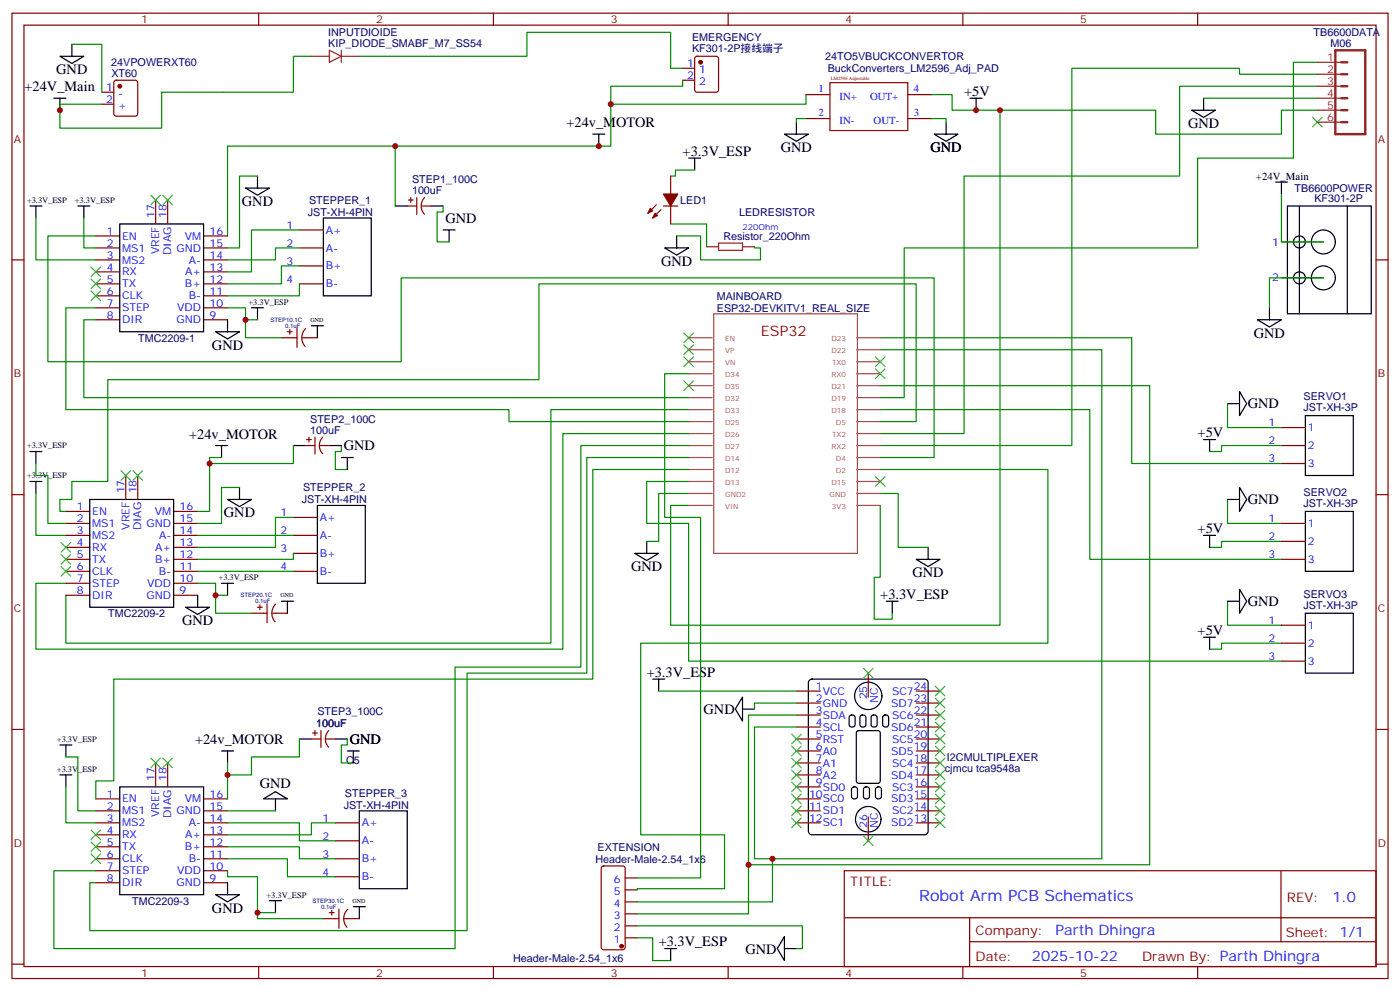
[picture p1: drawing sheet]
<svg xmlns="http://www.w3.org/2000/svg" width="412mm" height="292mm" viewBox="0 0 412 292" stroke-linecap="round" stroke-linejoin="round" font-family="sans-serif">
<g fill="none" stroke="#870000" stroke-width=".35">
<path d="M3.5 3.9h405.4v284.3h-405.4zM7.1 7.4h398.2v277.3h-398.2zM76.2 3.9v3.5M145.3 3.9v3.5M204.8 16.8l.5-.2h5.7l.6 .4 .1 9.5-.5 .6-5.9 .1-.6-.5-.1-9.4zM214.5 3.9v3.5M283.6 3.9v3.5M352.8 3.9v3.5M30 27.2h3.5M30 30.7h3.5M33.7 23.8l.5-.2h5.7l.6 .5 .1 9.4-.5 .7h-5.9l-.6-.4-.1-9.5zM201.1 20.1h3.5"/>
<path d="M201.1 23.6h3.5M237.4 27.9h7.1M237.4 34.9h7.1M267.4 27.9h7.1M267.4 34.9h7.1M45.9 58.9v7.1M49.4 58.9v7.1M120.3 58.9h1.4M121 58.2v1.4M122.8 58.2v4.9M125.1 58.2a3.5 3.5 0 0 0-.1 4.9M197.6 51.9v5.3"/>
<path d="M3.5 76.6h3.6M28.2 76.6h7.1M28.2 73h7.1M28.2 69.5h7.1M60 76.6h7M60 73h7M60 69.5h7M88.2 67.7h7M88.2 73h7M88.2 78.3h7M119.9 60.7h2.9M124.2 60.7h2.8"/>
<path d="M193.3 60.3l-2.4 2.5M194.7 61.7l-2.4 2.5M195.4 60.7h4.3M197.6 60.7v5.3M377.5 71.3h12.3M405.3 76.6h3.6M28.2 83.6h7.1M28.2 80.1h7.1M28.2 87.1h7.1M28.2 90.7h7.1M28.2 94.2h7.1M60 83.6h7"/>
<path d="M60 80.1h7M60 87.1h7M60 90.7h7M60 94.2h7M82.9 99.5h4.6M84.7 97.7h1.4M85.4 97v1.4M87.5 96.7v5.6M88.2 83.6h7M88.9 99.5h4.6M90 96.8a3.8 3.8 0 0 0-.1 5.2M377.5 81.8h12.3"/>
<path d="M90 131.2h2.8M90.3 129.5h1.4M91 128.8v1.4M92.8 128.8v4.9M94.2 131.2h2.8M95.1 128.8a3.5 3.5 0 0 0 0 4.9M377.5 125.9h7M377.5 131.2h7M377.5 136.5h7M3.5 145.7h3.6M19.4 157.7h7.1M19.4 154.2h7.1"/>
<path d="M19.4 150.6h7.1M37 140.1v7M40.6 140.1v7M51.2 157.7h7M51.2 154.2h7M51.2 150.6h7M86.4 152.4h7.1M86.4 157.7h7.1M377.5 154.2h7M377.5 159.5h7M405.3 145.7h3.6M19.4 168.3h7.1"/>
<path d="M19.4 164.7h7.1M19.4 161.2h7.1M19.4 171.8h7.1M19.4 175.3h7.1M51.2 168.3h7M51.2 164.7h7M51.2 161.2h7M51.2 171.8h7M51.2 175.3h7M75.8 178.9h1.5M76.6 178.2v1.4M78.7 177.8v5.6"/>
<path d="M81.2 177.9a3.8 3.8 0 0 0-.1 5.3M86.4 163h7.1M86.4 168.3h7.1M377.5 164.7h7M74.1 180.6h4.6M80.1 180.6h4.6M255.8 198.3v7M377.5 184.2h7M377.5 189.4h7M377.5 194.7h7M3.5 214.8h3.6M91.7 217.7h2.8"/>
<path d="M92.1 215.9h1.4M92.8 215.2v1.4M94.5 215.2v4.9M96 217.7h2.8M96.8 215.2a3.5 3.5 0 0 0 0 4.9M234.6 203.6h7.1M234.6 207.1h7.1M234.6 210.6h7.1M234.6 214.1h7.1M234.6 217.7h7.1M269.9 203.6h7M269.9 207.1h7"/>
<path d="M269.9 210.6h7M269.9 214.1h7M269.9 217.7h7M405.3 214.8h3.6M28.2 235.3h7.1M28.2 238.8h7.1M45.9 224.7v7.1M49.4 224.7v7.1M60 235.3h7M60 238.8h7M234.6 221.2h7.1M234.6 224.7h7.1"/>
<path d="M234.6 228.2h7.1M234.6 231.8h7.1M234.6 235.3h7.1M234.6 238.8h7.1M269.9 221.2h7M269.9 224.7h7M269.9 228.2h7M269.9 231.8h7M269.9 235.3h7M269.9 238.8h7M28.2 242.4h7.1M28.2 252.9h7.1"/>
<path d="M28.2 245.9h7.1M28.2 249.4h7.1M28.2 256.5h7.1M28.2 260h7.1M60 242.4h7M60 252.9h7M60 245.9h7M60 249.4h7M60 256.5h7M60 260h7M98.8 242.4h7M98.8 247.7h7"/>
<path d="M98.8 252.9h7M98.8 258.2h7M177.3 255.3l.5-.2h5.6l.7 .4v23.5l-.4 .7-5.9 .1-.7-.5v-23.5zM184.1 258.6h3.6M234.6 242.4h7.1M248.7 256.5h156.6v28.2h-156.6zM255.8 240.6v7.1M269.9 242.4h7M377.3 256.5v20.9M95.2 270.6h4.6M97 268.8h1.4M97.7 268.1v1.4"/>
<path d="M99.8 267.8v5.6M101.2 270.6h4.6M102.4 267.9a3.8 3.8 0 0 0-.2 5.2M184.1 276.2h3.6M184.1 272.7h3.6M184.1 269.2h3.6M184.1 265.6h3.6M184.1 262.1h3.6M248.7 270.3h156.5M285.6 277.4h119.6M285.6 270.3v14.1M3.5 284h3.6"/>
<path d="M76.2 284.7v3.5M145.3 284.7v3.5M214.5 284.7v3.5M283.6 284.7v3.5M352.8 284.7v3.5M405.3 284h3.6"/>
</g>
<g fill="#870000" stroke="#870000" stroke-width=".35">
<path d="M195.4 57.2h4.3l-2.1 3.5z"/>
<path d="M191.6 61.4l.7 .7-1.4 .7z"/>
<path d="M193 62.8l.7 .7-1.4 .7z"/>
<circle cx="35.3" cy="25.4" r=".53"/>
<circle cx="183.1" cy="278.7" r=".53"/>
<circle cx="206.4" cy="18.3" r=".53"/>
</g>
<g fill="none" stroke="#000" stroke-width=".35">
<path d="M17.6 16.6h7.1l-3.5 2.1zM21.2 13.1v3.5M15.9 28.9h3.5M17.6 28.9v3.6M174.6 39.5h3.6M176.4 39.5v3.5M231.1 39.5h7l-3.5 2.1zM234.6 36v3.5M275.2 39.5h7l-3.5 2.1zM278.7 36v3.5M285.8 28.9h3.5M287.5 28.9v3.6"/>
<path d="M351 32.5h7.1l-3.6 2.1zM354.5 28.9v3.6M72.3 55.4h7.1l-3.6 2.1zM75.8 51.9v3.5M202.8 46.6h3.6M204.6 46.6v3.5M375.7 53.6h3.5M377.5 53.6v3.6M8.8 60.7h3.5M10.6 60.7v3.5M22.9 60.7h3.6M24.7 60.7v3.5"/>
<path d="M35.3 66h24.7v31.7h-24.7zM95.2 64.2h14.2v22.9h-14.2zM116.4 60.7h3.5M127 60.7h3.5M130.5 67.7h3.6M132.3 67.7v3.6M195.8 73h7l-3.5 2.1zM199.3 69.5v3.5M379.2 60.7h24.7v31.7h-24.7zM382.8 60.7v31.7M396.9 60.7v31.7M63.5 97.7h7.1l-3.6 2.1z"/>
<path d="M67 94.2v3.5M74.1 90.7h3.5M75.8 90.7v3.5M91.7 96h3.5M93.5 96v3.5M370.4 94.2h7.1l-3.6 2.1zM373.9 90.7v3.5M361.6 118.9h3.5M365.1 115.4l2.1 3.5-2.1 3.5zM8.8 133h3.5M10.6 133v3.5M63.5 131.2h3.5"/>
<path d="M65.3 131.2v3.6M86.4 131.2h3.6M97 131.2h3.5M100.5 134.8h3.6M102.3 134.8v3.5M354.5 129.5h3.6M356.3 129.5v3.5M384.5 122.4h14.1v17.7h-14.1zM8.8 141.8h3.5M10.6 141.8v3.5M26.5 147.1h24.7v31.8h-24.7zM67 147.1h7.1l-3.5 2.1z"/>
<path d="M70.6 143.6v3.5M93.5 148.9h14.1v22.9h-14.1zM190.5 159.5v3.5M354.5 157.7h3.6M356.3 157.7v3.5M361.6 147.1h3.5M365.1 143.6l2.1 3.5-2.1 3.5zM384.5 150.6h14.1v17.7h-14.1zM54.7 178.9h7l-3.5 2.1zM58.2 175.3v3.6M65.3 171.8h3.5M67 171.8v3.5"/>
<path d="M82.9 177.1h3.5M84.7 177.1v3.5M187 163h7l-3.5 2.1zM261.1 177.1h3.5M262.8 177.1v3.5M269.9 164.7h7l-3.5 2.2zM273.4 161.2v3.5M361.6 177.1h3.5M365.1 173.6l2.1 3.5-2.1 3.5zM354.5 187.7h3.6M356.3 187.7v3.5M384.5 180.6h14.1v17.7h-14.1z"/>
<path d="M17.6 219.4h3.6M19.4 219.4v3.6M88.2 217.7h3.5M98.8 217.7h3.5M192.3 200h3.5M194 200v3.6M218.7 205.3v7.1l-2.1-3.6zM218.7 208.8h3.5M238.4 200.5l.8-.5h33.1l.9 .5 .2 .6v43.7l-.5 .9-.6 .2h-33.1l-.9-.5-.2-.6v-43.7zM250.4 210.8l.8-.2 .6 .4 .1 2.4a.9 .9 0 0 1-.9 .8 .9 .9 0 0 1-.9-.8v-2.1zM252.5 215.4l.4-.2h5.7l.6 .4 .1 14.4-.5 .7h-5.9l-.6-.4-.1-14.4zM253.5 210.8l.9-.2 .6 .4 .1 2.4a.9 .9 0 0 1-.9 .8 .9 .9 0 0 1-.9-.8v-2.1z"/>
<path d="M256.8 210.8l.8-.2 .7 .4v2.4a.9 .9 0 0 1-.8 .8 .9 .9 0 0 1-.9-.8v-2.1zM260.2 210.8l.9-.2 .6 .4 .1 2.4a.9 .9 0 0 1-.9 .8 .9 .9 0 0 1-.9-.8v-2.1zM17.6 228.2h3.6M19.4 228.2v3.6M35.3 231.8h24.7v31.7h-24.7zM65.3 221.2h3.5M67 221.2v3.5M77.6 235.3l3.5-2.1 3.6 2.1zM81.1 235.3v3.5M102.3 221.2h3.5M104.1 221.2v3.5M105.8 238.8h14.1v23h-14.1z"/>
<path d="M251.1 232l.8-.2 .6 .4 .1 2.4a.9 .9 0 0 1-.9 .7 .9 .9 0 0 1-.9-.7v-2.1zM254.6 232l.8-.2 .7 .4v2.4a.9 .9 0 0 1-.9 .7 .9 .9 0 0 1-.8-.7v-2.1zM258.1 232l.8-.2 .7 .4v2.4a.9 .9 0 0 1-.8 .7 .9 .9 0 0 1-.9-.7v-2.1zM67 260v3.5M63.5 263.5h7.1l-3.6 2.1zM79.4 265.3h3.5M81.1 265.3v3.5M104.1 267.1h3.5M105.8 267.1v3.5M195.8 279.4h3.5M197.6 279.4v3.5M231.1 275.9v7l-2.1-3.5z"/>
<path d="M231.1 279.4h3.5"/>
<circle cx="382.8" cy="71.3" r="1.76"/>
<circle cx="389.8" cy="71.3" r="3.5"/>
<circle cx="382.8" cy="81.8" r="1.76"/>
<circle cx="389.8" cy="81.8" r="3.5"/>
<circle cx="255.8" cy="205" r="4"/>
<circle cx="255.8" cy="241.3" r="3.8"/>
</g>
<g fill="none" stroke="#008700" stroke-width=".35">
<path d="M21.2 13.1h8.8v14.1M91.7 16.6h-5.3v10.6h-38.8v10.5h-30v-7h12.4M105.8 16.6h49.4v-7.1h42.4v10.6h3.5M388.1 18.3h-7.1v28.3h-28.2v26.4h-86.5v44.1h-7M201.1 23.6v1.8h-21.2v5.3M237.4 27.9v2.8h-57.5v12.3h-112.9v26.5M237.4 34.9h-2.8v1.1M274.5 34.9h4.2v1.1M274.5 27.9h6v4.6h14.1v151.7h-97v-35.3h5.2M294.6 32.5h45.8v7h37.1v-7h10.6M354.5 28.9h33.6M388.1 21.9h-23v-1.8h-49.4v111.1h-56.4"/>
<path d="M388.1 25.4h-40.6v26.5h-63.5v75.8h-24.7M75.8 51.9h-5.2v21.1h-3.6M116.4 43v17.7M204.6 50.1h-5.6v1.8h-1.4M377.5 57.2v14.1h12.3M10.6 64.2v12.4h17.6M24.7 64.2v8.8h3.5M28.2 69.5h-14.1v37h104.1v-24.7h157v53h-15.9M88.2 67.7h-14.1v12.4h-7.1M88.2 73h-7.1v3.6h-14.1M88.2 78.3h-5.3v5.3h-15.9M130.5 60.7v1.7h-1.7v8.9h3.5"/>
<path d="M197.6 66h10.5v6.7M199.3 69.5h7.1v7.1h17.6v-3.6h-1.8v-.3M28.2 94.2h-3.5v22.9h178.1M28.2 90.7h-8.8v30h130.5v3.5h52.9M67 90.7h5.3v3.5h3.5M72.3 94.2v5.3h10.6M88.2 83.6v3.5h-21.2M259.3 99.5h74.1v37h44.1M389.8 81.8h-15.9v8.9M202.8 110.1h-7v42.3h10.6v106.2h-18.7M259.3 113.6h79.4v141.1h-118.2v-44.1h14.1M259.3 103h65.3v149.9h-102.4v-38.8h12.4"/>
<path d="M361.6 118.9v7h15.9M10.6 136.5v3.6h3.5v14.1h5.3M65.3 134.8h-3.6v15.8h-3.5M86.4 131.2v5.3h-24.7M100.5 131.2v1.8h-1.7v5.3h3.5M202.8 127.7h-37v63.5h-155.2v-19.4h8.8M202.8 120.7h-40.5v68.7h-142.9v-14.1M202.8 131.2h-31.7v65.3h-37v82.9h-118.2v-22.9h12.3M202.8 134.8h-29.9v63.5h-35.3v75.8h-111.1v-14.1h1.7M202.8 138.3h-28.2v61.7h-141.1v30h-5.3v5.3M259.3 120.7h61.7v44h56.5M259.3 138.3h49.4v51.1h-120v56.5h24.7v15.9h-25.7v.3"/>
<path d="M259.3 124.2h10.6v-40.6h-111.2v28.2h-127v30h-10.5v5.3h-3.6v3.5h1.8M377.5 131.2h-17.7v1.8h-3.5M10.6 145.3v12.4h8.8M58.2 157.7h28.2M70.6 143.6h-5.3v10.6h-7.1M86.4 152.4h-5.3v8.8h-22.9M202.8 145.3h-8.8v14.2h-3.5M202.8 141.8h-12.3v12.4h12.3v40.5h174.7M259.3 145.3h5.3v15.9h8.8M259.3 148.9v21.1h-1.8v12.4h5.3v-1.8M361.6 147.1v7.1h15.9M377.5 159.5h-17.7v1.7h-3.5"/>
<path d="M58.2 171.8h5.3v3.5h3.5M58.2 168.3h28.2M63.5 175.3v5.3h10.6M86.4 163v1.7h-28.2M361.6 177.1v7.1h15.9M377.5 189.4h-17.7v1.8h-3.5M88.2 217.7v5.3h-14.1v5.2h-7.1M102.3 217.7v1.7h-1.8v5.3h3.6M194 203.6h40.6M234.6 207.1h-12.4v1.7M19.4 231.8v10.6h8.8M19.4 223h3.5v15.8h5.3"/>
<path d="M67 238.8h14.1M67 224.7v10.6M67 242.4h21.2v5.3h10.6M67 249.4h21.2v3.5h10.6M67 252.9h17.7v5.3h14.1M67 256.5v1.7h8.8v10.6h5.3M98.8 242.4h-7.1v3.5h-24.7M220.5 254.7v14.5h-32.8M227.5 252.9v12.7h-39.8M75.8 268.8v1.8h19.4M187.7 276.2h4.6v6.7h5.3M187.7 272.7h48.7v6.7h-1.8"/>
</g>
<g fill="none" stroke="#8c2424" stroke-width=".35">
<path d="M91.7 16.6h5.3M97 14.8l3.5 1.8-3.5 1.7zM100.5 14.8v3.5M100.5 16.6h5.3M388.1 18.3h7M388.1 21.9h7M388.1 25.4h7M388.1 28.9h7M388.1 32.5h7M388.1 36h7M208.1 72.7h3.6M211.7 71.6h7v2.1h-7z"/>
<path d="M218.7 72.7h3.5"/>
</g>
<path d="M244.5 24.3h22.9v14.2h-22.9z" fill="none" stroke="#a10000" stroke-width=".35"/>
<g fill="none" stroke="#3c3" stroke-width=".35">
<path d="M386.6 34.6l2.9 2.8M389.5 34.6l-2.9 2.8M44.4 57.5l2.9 2.8M47.3 57.5l-2.9 2.8M48 57.5l2.8 2.8M50.8 57.5l-2.8 2.8M26.8 78.7l2.8 2.8M29.6 78.7l-2.8 2.8M26.8 82.2l2.8 2.8M26.8 85.7l2.8 2.8M29.6 82.2l-2.8 2.8M29.6 85.7l-2.8 2.8"/>
<path d="M201.4 98.1l2.9 2.8M204.3 98.1l-2.9 2.8M201.4 101.6l2.9 2.8M201.4 105.1l2.9 2.9M201.4 112.2l2.9 2.8M204.3 101.6l-2.9 2.8M204.3 105.1l-2.9 2.9M204.3 112.2l-2.9 2.8M257.9 105.1l2.8 2.9M257.9 108.7l2.8 2.8M260.7 105.1l-2.8 2.9M260.7 108.7l-2.8 2.8"/>
<path d="M35.6 138.6l2.9 2.9M38.5 138.6l-2.9 2.9M39.2 138.6l2.8 2.9M42 138.6l-2.8 2.9M18 159.8l2.8 2.8M20.8 159.8l-2.8 2.8M257.9 140.4l2.8 2.8M260.7 140.4l-2.8 2.8M18 163.3l2.8 2.9M18 166.9l2.8 2.8M20.8 163.3l-2.8 2.9M20.8 166.9l-2.8 2.8"/>
<path d="M254.4 196.9l2.8 2.8M257.2 196.9l-2.8 2.8M233.2 219.8l2.8 2.8M233.2 216.3l2.8 2.8M236 219.8l-2.8 2.8M236 216.3l-2.8 2.8M275.5 202.1l2.8 2.9M275.5 205.7l2.8 2.8M275.5 209.2l2.8 2.8M275.5 212.7l2.8 2.8M275.5 216.3l2.8 2.8M275.5 219.8l2.8 2.8"/>
<path d="M278.3 202.1l-2.8 2.9M278.3 205.7l-2.8 2.8M278.3 209.2l-2.8 2.8M278.3 212.7l-2.8 2.8M278.3 216.3l-2.8 2.8M278.3 219.8l-2.8 2.8M44.4 223.3l2.9 2.8M47.3 223.3l-2.9 2.8M48 223.3l2.8 2.8M50.8 223.3l-2.8 2.8M233.2 237.4l2.8 2.8M233.2 233.9l2.8 2.8"/>
<path d="M233.2 230.4l2.8 2.8M233.2 226.8l2.8 2.9M233.2 223.3l2.8 2.8M236 237.4l-2.8 2.8M236 233.9l-2.8 2.8M236 230.4l-2.8 2.8M236 226.8l-2.8 2.9M236 223.3l-2.8 2.8M275.5 223.3l2.8 2.8M275.5 226.8l2.8 2.9M275.5 230.4l2.8 2.8M275.5 233.9l2.8 2.8"/>
<path d="M275.5 237.4l2.8 2.8M278.3 223.3l-2.8 2.8M278.3 226.8l-2.8 2.9M278.3 230.4l-2.8 2.8M278.3 233.9l-2.8 2.8M278.3 237.4l-2.8 2.8M26.8 244.5l2.8 2.8M26.8 248l2.8 2.8M26.8 251.5l2.8 2.9M29.6 244.5l-2.8 2.8M29.6 248l-2.8 2.8M29.6 251.5l-2.8 2.9"/>
<path d="M233.2 240.9l2.8 2.9M236 240.9l-2.8 2.9M254.4 246.2l2.8 2.9M257.2 246.2l-2.8 2.9M275.5 240.9l2.8 2.9M278.3 240.9l-2.8 2.9"/>
</g>
<g fill="none" stroke="#a64a4a" stroke-width=".35">
<path d="M202.8 99.5h7M210.2 92.4h42.4v70.6h-42.4zM252.3 99.5h7M202.8 117.1h7M202.8 113.6h7M202.8 110.1h7M202.8 106.5h7M202.8 103h7M252.3 117.1h7M252.3 113.6h7M252.3 110.1h7M252.3 106.5h7"/>
<path d="M252.3 103h7M202.8 138.3h7M202.8 134.8h7M202.8 131.2h7M202.8 127.7h7M202.8 124.2h7M202.8 120.7h7M252.3 138.3h7M252.3 134.8h7M252.3 131.2h7M252.3 127.7h7M252.3 124.2h7"/>
<path d="M252.3 120.7h7M202.8 148.9h7M202.8 145.3h7M202.8 141.8h7M252.3 148.9h7M252.3 145.3h7M252.3 141.8h7"/>
</g>
<path d="M393.3 14.8h8.9v24.7h-8.9zM395.1 18.3h1.8M395.1 25.4h1.8M395.1 21.9h1.8M395.1 32.5h1.8M395.1 28.9h1.8M395.1 36h1.8" fill="none" stroke="#8c2424" stroke-width=".71"/>
<g fill="#c00">
<circle cx="17.6" cy="32.5" r=".88"/>
<circle cx="287.5" cy="32.5" r=".88"/>
<circle cx="294.6" cy="32.5" r=".88"/>
<circle cx="220.5" cy="254.7" r=".88"/>
<circle cx="227.5" cy="252.9" r=".88"/>
<circle cx="179.9" cy="30.7" r=".88"/>
<circle cx="176.4" cy="43" r=".88"/>
<circle cx="72.3" cy="94.2" r=".88"/>
<circle cx="116.4" cy="43" r=".88"/>
<circle cx="63.5" cy="175.3" r=".88"/>
<circle cx="61.7" cy="136.5" r=".88"/>
<circle cx="67" cy="228.2" r=".88"/>
<circle cx="75.8" cy="268.8" r=".88"/>
</g>
<text font-size="4.6" fill="#00f" x="270.8" y="265.5">Robot Arm PCB Schematics</text>
<g font-size="4.2">
<text x="16.6" y="21.9">GND</text>
<text x="7.2" y="26.8">+24V_Main</text>
<text x="284" y="28.2">+5V</text>
<text x="166.8" y="37.4">+24v_MOTOR</text>
<text x="350" y="37.7">GND</text>
<text x="201.1" y="45.9">+3.3V_ESP</text>
<text x="230" y="44.8">GND</text>
<text x="274.1" y="44.8">GND</text>
<text x="71.3" y="60.7">GND</text>
<text x="131.2" y="65.6">GND</text>
<text x="194.7" y="78.3">GND</text>
<text x="369.4" y="99.5">GND</text>
<text x="62.4" y="103">GND</text>
<text x="367.6" y="120.3">GND</text>
<text x="55.7" y="129.2">+24v_MOTOR</text>
<text x="352.8" y="128.8">+5V</text>
<text x="101.2" y="132.6">GND</text>
<text x="367.6" y="148.5">GND</text>
<text x="66" y="152.4">GND</text>
<text x="352.8" y="157">+5V</text>
<text x="185.9" y="168.3">GND</text>
<text x="268.8" y="170">GND</text>
<text x="259.3" y="176.4">+3.3V_ESP</text>
<text x="367.6" y="178.5">GND</text>
<text x="53.6" y="184.2">GND</text>
<text x="352.8" y="187">+5V</text>
<text x="190.5" y="199.3">+3.3V_ESP</text>
<text x="207.3" y="210.3">GND</text>
<text x="57.5" y="219.1">+24v_MOTOR</text>
<text x="103" y="219.1">GND</text>
<text x="76.6" y="232.1">GND</text>
<text x="62.4" y="268.8">GND</text>
<text x="194" y="278.7">+3.3V_ESP</text>
<text x="219.6" y="280.9">GND</text>
</g>
<text font-size="4.2" fill="#900" x="224.1" y="99">ESP32</text>
<g font-size="4.2" fill="#00f">
<text x="392.5" y="265.7">1.0</text>
<text x="310.9" y="275.3">Parth Dhingra</text>
<text x="304" y="283.1">2025-10-22</text>
</g>
<g font-size="3.9" fill="#800">
<text x="250.5" y="261.1">TITLE:</text>
<text x="379.1" y="265.7">REV:</text>
<text x="287.4" y="275.3">Company:</text>
<text x="378.7" y="275.9">Sheet: 1/1</text>
<text x="287.4" y="282.9">Date:</text>
<text x="336.4" y="283">Drawn By: Parth Dhingra</text>
</g>
<g font-size="3.2" fill="#800">
<text x="41.6" y="6.9">1</text>
<text x="110.8" y="6.9">2</text>
<text x="179.9" y="6.9">3</text>
<text x="249.1" y="6.9">4</text>
<text x="318.2" y="6.9">5</text>
<text x="4.1" y="42">A</text>
<text x="405.9" y="42">A</text>
<text x="4.1" y="111.1">B</text>
<text x="405.9" y="111.1">B</text>
<text x="4.1" y="180.3">C</text>
<text x="405.9" y="180.3">C</text>
<text x="4.1" y="249.4">D</text>
<text x="405.9" y="249.4">D</text>
<text x="41.6" y="287.7">1</text>
<text x="110.8" y="287.7">2</text>
<text x="179.9" y="287.7">3</text>
<text x="249.1" y="287.7">4</text>
<text x="318.2" y="287.7">5</text>
</g>
<g font-size="3.2" fill="#000080">
<text x="96.7" y="10.6">INPUTDIOIDE</text>
<text x="387" y="10.7">TB6600DATA</text>
<text x="96.7" y="13.8">KIP_DIODE_SMABF_M7_SS54</text>
<text x="203.9" y="15.3">KF301-2P接线端子</text>
<text x="203.9" y="12">EMERGENCY</text>
<text x="243.1" y="17.7">24TO5VBUCKCONVERTOR</text>
<text x="391.9" y="13.8">M06</text>
<text x="32.8" y="19.5">24VPOWERXT60</text>
<text x="32.8" y="22.6">XT60</text>
<text x="243.8" y="21.2">BuckConverters_LM2596_Adj_PAD</text>
<text x="121.4" y="54">STEP1_100C</text>
<text x="121.4" y="57.1">100uF</text>
<text x="381.4" y="56.5">TB6600POWER</text>
<text x="387.2" y="59.6">KF301-2P</text>
<text x="90.7" y="63.6">JST-XH-4PIN</text>
<text x="91" y="60.1">STEPPER_1</text>
<text x="200.4" y="60">LED1</text>
<text x="217.7" y="63.6">LEDRESISTOR</text>
<text x="213.1" y="70.6">Resistor_220Ohm</text>
<text x="211.1" y="88.3">MAINBOARD</text>
<text x="211.2" y="91.8">ESP32-DEVKITV1_REAL_SIZE</text>
<text x="40.7" y="100.6">TMC2209-1</text>
<text x="384" y="117.9">SERVO1</text>
<text x="91.4" y="124.5">STEP2_100C</text>
<text x="384" y="121.1">JST-XH-3P</text>
<text x="91.4" y="127.7">100uF</text>
<text x="88.9" y="148.3">JST-XH-4PIN</text>
<text x="89.3" y="144.7">STEPPER_2</text>
<text x="384" y="149.4">JST-XH-3P</text>
<text x="384" y="146.1">SERVO2</text>
<text x="384" y="179.4">JST-XH-3P</text>
<text x="384" y="176.1">SERVO3</text>
<text x="31.9" y="181.8">TMC2209-2</text>
<text x="93.1" y="214.1">100uF</text>
<text x="93.5" y="210.6">STEP3_100C</text>
<text x="102" y="225.1">C5</text>
<text x="278.3" y="227.3">cjmcu tca9548a</text>
<text x="278.9" y="224.1">I2CMULTIPLEXER</text>
<text x="101.2" y="238.2">JST-XH-4PIN</text>
<text x="101.6" y="234.7">STEPPER_3</text>
<text x="176" y="250.6">EXTENSION</text>
<text x="175.4" y="254.1">Header-Male-2.54_1x6</text>
<text x="38.9" y="266.4">TMC2209-3</text>
<text x="151.2" y="283.4">Header-Male-2.54_1x6</text>
</g>
<g font-size="3.2" fill="#8d2323">
<text x="391" y="18">1</text>
<text x="391" y="21.5">2</text>
<text x="391" y="25">3</text>
<text x="391" y="28.6">4</text>
<text x="391" y="32.1">5</text>
<text x="391" y="35.6">6</text>
</g>
<g font-size="3.2" fill="#00f">
<text x="202.4" y="19.8">1</text>
<text x="202.4" y="23.3">2</text>
<text x="205.9" y="21.5">1</text>
<text x="31.3" y="26.8">1</text>
<text x="34.8" y="28.6">-</text>
<text x="205.9" y="25">2</text>
<text x="241.1" y="27.2">1</text>
<text x="247.3" y="29.5">IN+</text>
<text x="256.3" y="29.5">OUT+</text>
<text x="269.2" y="27.2">4</text>
<text x="31.3" y="30.3">2</text>
<text x="34.8" y="32.1">+</text>
<text x="241.1" y="34.2">2</text>
<text x="269.2" y="34.2">3</text>
<text x="247.3" y="36.5">IN-</text>
<text x="257.3" y="36.5">OUT-</text>
<text x="45.5" y="64.2" transform="rotate(-90 45.5 64.2)">17</text>
<text x="49" y="64.2" transform="rotate(-90 49 64.2)">18</text>
<text x="31.5" y="69.1">1</text>
<text x="36" y="70.6">EN</text>
<text x="54.4" y="70.6">VM</text>
<text x="61.7" y="69.1">16</text>
<text x="84.4" y="67.4">1</text>
<text x="96" y="68.8">A+</text>
<text x="31.5" y="72.7">2</text>
<text x="31.5" y="76.2">3</text>
<text x="36" y="74.1">MS1</text>
<text x="36" y="77.6">MS2</text>
<text x="46.9" y="74.9" transform="rotate(-90 46.9 74.9)">VREF</text>
<text x="50.4" y="75.1" transform="rotate(-90 50.4 75.1)">DIAG</text>
<text x="52" y="74.1">GND</text>
<text x="55.7" y="77.6">A-</text>
<text x="61.7" y="76.2">14</text>
<text x="61.7" y="72.7">15</text>
<text x="84.4" y="72.7">2</text>
<text x="84.4" y="78">3</text>
<text x="96" y="74.1">A-</text>
<text x="374.8" y="72.3">1</text>
<text x="31.5" y="79.7">4</text>
<text x="31.5" y="83.3">5</text>
<text x="36" y="81.1">RX</text>
<text x="54.5" y="81.1">A+</text>
<text x="61.7" y="83.3">12</text>
<text x="61.7" y="79.7">13</text>
<text x="84.4" y="83.3">4</text>
<text x="96" y="79.4">B+</text>
<text x="374.8" y="82.9">2</text>
<text x="31.5" y="86.8">6</text>
<text x="36" y="84.7">TX</text>
<text x="36" y="88.2">CLK</text>
<text x="54.5" y="84.7">B+</text>
<text x="55.7" y="88.2">B-</text>
<text x="61.7" y="86.8">11</text>
<text x="96" y="84.7">B-</text>
<text x="31.5" y="90.3">7</text>
<text x="31.5" y="93.8">8</text>
<text x="36" y="91.7">STEP</text>
<text x="36" y="95.3">DIR</text>
<text x="52" y="95.3">GND</text>
<text x="52.2" y="91.7">VDD</text>
<text x="61.7" y="93.8">9</text>
<text x="61.7" y="90.3">10</text>
<text x="373.7" y="125.6">1</text>
<text x="373.7" y="130.9">2</text>
<text x="385.2" y="127">1</text>
<text x="373.7" y="136.2">3</text>
<text x="385.2" y="132.3">2</text>
<text x="385.2" y="137.6">3</text>
<text x="36.7" y="145.3" transform="rotate(-90 36.7 145.3)">17</text>
<text x="40.2" y="145.3" transform="rotate(-90 40.2 145.3)">18</text>
<text x="22.7" y="150.3">1</text>
<text x="22.7" y="153.8">2</text>
<text x="27.2" y="151.7">EN</text>
<text x="27.2" y="155.2">MS1</text>
<text x="43.2" y="155.2">GND</text>
<text x="45.6" y="151.7">VM</text>
<text x="52.9" y="153.8">15</text>
<text x="52.9" y="150.3">16</text>
<text x="82.6" y="152">1</text>
<text x="94.2" y="153.5">A+</text>
<text x="373.7" y="153.8">1</text>
<text x="385.2" y="155.2">1</text>
<text x="22.7" y="157.3">3</text>
<text x="22.7" y="160.9">4</text>
<text x="27.2" y="158.8">MS2</text>
<text x="38.1" y="156" transform="rotate(-90 38.1 156)">VREF</text>
<text x="41.6" y="156.2" transform="rotate(-90 41.6 156.2)">DIAG</text>
<text x="46.8" y="158.8">A-</text>
<text x="52.9" y="160.9">13</text>
<text x="52.9" y="157.3">14</text>
<text x="82.6" y="157.3">2</text>
<text x="94.2" y="158.8">A-</text>
<text x="373.7" y="159.1">2</text>
<text x="385.2" y="160.5">2</text>
<text x="22.7" y="164.4">5</text>
<text x="22.7" y="167.9">6</text>
<text x="27.2" y="162.3">RX</text>
<text x="27.2" y="165.8">TX</text>
<text x="45.7" y="165.8">B+</text>
<text x="45.7" y="162.3">A+</text>
<text x="52.9" y="167.9">11</text>
<text x="52.9" y="164.4">12</text>
<text x="82.6" y="162.6">3</text>
<text x="82.6" y="167.9">4</text>
<text x="94.2" y="164">B+</text>
<text x="373.7" y="164.4">3</text>
<text x="385.2" y="165.8">3</text>
<text x="22.7" y="171.5">7</text>
<text x="27.2" y="169.3">CLK</text>
<text x="27.2" y="172.9">STEP</text>
<text x="43.4" y="172.9">VDD</text>
<text x="46.8" y="169.3">B-</text>
<text x="52.9" y="171.5">10</text>
<text x="94.2" y="169.3">B-</text>
<text x="22.7" y="175">8</text>
<text x="27.2" y="176.4">DIR</text>
<text x="43.2" y="176.4">GND</text>
<text x="52.9" y="175">9</text>
<text x="373.7" y="183.8">1</text>
<text x="385.2" y="185.2">1</text>
<text x="373.7" y="189.1">2</text>
<text x="385.2" y="190.5">2</text>
<text x="373.7" y="194.4">3</text>
<text x="385.2" y="195.8">3</text>
<text x="240.3" y="203.2">1</text>
<text x="269.2" y="203.2">24</text>
<text x="240.3" y="206.7">2</text>
<text x="242.4" y="204.6">VCC</text>
<text x="242.4" y="208.1">GND</text>
<text x="255.4" y="206" transform="rotate(-90 255.4 206)">25</text>
<text x="258.6" y="207.1" transform="rotate(-90 258.6 207.1)">NC</text>
<text x="262.5" y="208.1">SD7</text>
<text x="262.8" y="204.6">SC7</text>
<text x="269.2" y="206.7">23</text>
<text x="240.3" y="210.3">3</text>
<text x="240.3" y="213.8">4</text>
<text x="242.4" y="211.7">SDA</text>
<text x="242.4" y="215.2">SCL</text>
<text x="262.5" y="215.2">SD6</text>
<text x="262.8" y="211.7">SC6</text>
<text x="269.2" y="210.3">22</text>
<text x="269.2" y="213.8">21</text>
<text x="240.3" y="217.3">5</text>
<text x="240.3" y="220.8">6</text>
<text x="242.4" y="218.7">RST</text>
<text x="262.8" y="218.7">SC5</text>
<text x="269.2" y="217.3">20</text>
<text x="269.2" y="220.8">19</text>
<text x="240.3" y="224.4">7</text>
<text x="240.3" y="227.9">8</text>
<text x="242.4" y="222.3">A0</text>
<text x="242.4" y="225.8">A1</text>
<text x="262.5" y="222.3">SD5</text>
<text x="262.8" y="225.8">SC4</text>
<text x="269.2" y="224.4">18</text>
<text x="269.2" y="227.9">17</text>
<text x="45.5" y="230" transform="rotate(-90 45.5 230)">17</text>
<text x="49" y="230" transform="rotate(-90 49 230)">18</text>
<text x="240.3" y="231.4">9</text>
<text x="242.4" y="229.3">A2</text>
<text x="242.4" y="232.8">SD0</text>
<text x="262.5" y="229.3">SD4</text>
<text x="262.8" y="232.8">SC3</text>
<text x="269.2" y="231.4">16</text>
<text x="31.5" y="235">1</text>
<text x="31.5" y="238.5">2</text>
<text x="36" y="236.4">EN</text>
<text x="36" y="239.9">MS1</text>
<text x="52" y="239.9">GND</text>
<text x="54.4" y="236.4">VM</text>
<text x="61.7" y="238.5">15</text>
<text x="61.7" y="235">16</text>
<text x="238.3" y="235">10</text>
<text x="238.3" y="238.5">11</text>
<text x="242.4" y="236.4">SC0</text>
<text x="242.4" y="239.9">SD1</text>
<text x="262.5" y="236.4">SD3</text>
<text x="262.8" y="239.9">SC2</text>
<text x="269.2" y="235">15</text>
<text x="269.2" y="238.5">14</text>
<text x="31.5" y="242">3</text>
<text x="31.5" y="245.5">4</text>
<text x="36" y="243.4">MS2</text>
<text x="46.9" y="240.7" transform="rotate(-90 46.9 240.7)">VREF</text>
<text x="50.4" y="240.9" transform="rotate(-90 50.4 240.9)">DIAG</text>
<text x="55.7" y="243.4">A-</text>
<text x="61.7" y="245.5">13</text>
<text x="61.7" y="242">14</text>
<text x="95" y="242">1</text>
<text x="106.5" y="243.4">A+</text>
<text x="238.3" y="242">12</text>
<text x="242.4" y="243.4">SC1</text>
<text x="255.4" y="243.9" transform="rotate(-90 255.4 243.9)">26</text>
<text x="258.6" y="243.8" transform="rotate(-90 258.6 243.8)">NC</text>
<text x="262.5" y="243.4">SD2</text>
<text x="269.2" y="242">13</text>
<text x="31.5" y="249.1">5</text>
<text x="36" y="246.9">RX</text>
<text x="36" y="250.5">TX</text>
<text x="54.5" y="250.5">B+</text>
<text x="54.5" y="246.9">A+</text>
<text x="61.7" y="249.1">12</text>
<text x="95" y="247.3">2</text>
<text x="106.5" y="248.7">A-</text>
<text x="31.5" y="252.6">6</text>
<text x="31.5" y="256.1">7</text>
<text x="36" y="254">CLK</text>
<text x="36" y="257.5">STEP</text>
<text x="52.2" y="257.5">VDD</text>
<text x="55.7" y="254">B-</text>
<text x="61.7" y="256.1">10</text>
<text x="61.7" y="252.6">11</text>
<text x="95" y="252.6">3</text>
<text x="95" y="257.9">4</text>
<text x="106.5" y="254">B+</text>
<text x="31.5" y="259.6">8</text>
<text x="36" y="261.1">DIR</text>
<text x="52" y="261.1">GND</text>
<text x="61.7" y="259.6">9</text>
<text x="106.5" y="259.3">B-</text>
<text x="180.8" y="263.5">5</text>
<text x="180.8" y="260">6</text>
<text x="180.8" y="267.1">4</text>
<text x="180.8" y="274.1">2</text>
<text x="180.8" y="270.6">3</text>
<text x="180.8" y="277.6">1</text>
</g>
<text font-size="3.2" x="370" y="52.9">+24V_Main</text>
<g font-size="2.5">
<text x="8" y="59.8">+3.3V_ESP</text>
<text x="22.1" y="59.8">+3.3V_ESP</text>
<text x="73.2" y="89.8">+3.3V_ESP</text>
<text x="8" y="132.1">+3.3V_ESP</text>
<text x="8" y="140.9">+3.3V_ESP</text>
<text x="64.4" y="170.9">+3.3V_ESP</text>
<text x="16.8" y="218.5">+3.3V_ESP</text>
<text x="16.8" y="227.3">+3.3V_ESP</text>
<text x="78.5" y="264.4">+3.3V_ESP</text>
</g>
<text font-size="2.5" fill="#00f" x="218.7" y="67.7">220Ohm</text>
<g font-size="2.1" fill="#a54b4b">
<text x="213.6" y="100.5">EN</text>
<text x="244.9" y="100.5">D23</text>
<text x="213.6" y="107.6">VN</text>
<text x="213.6" y="104.1">VP</text>
<text x="244.9" y="104.1">D22</text>
<text x="245.1" y="107.6">TX0</text>
<text x="213.6" y="111.1">D34</text>
<text x="244.9" y="111.1">RX0</text>
<text x="213.6" y="118.2">D32</text>
<text x="213.6" y="114.6">D35</text>
<text x="244.9" y="118.2">D19</text>
<text x="244.9" y="114.6">D21</text>
<text x="213.6" y="125.2">D25</text>
<text x="213.6" y="121.7">D33</text>
<text x="244.9" y="121.7">D18</text>
<text x="246.2" y="125.2">D5</text>
<text x="213.6" y="128.7">D26</text>
<text x="245.1" y="128.7">TX2</text>
<text x="213.6" y="135.8">D14</text>
<text x="213.6" y="132.3">D27</text>
<text x="244.9" y="132.3">RX2</text>
<text x="246.2" y="135.8">D4</text>
<text x="213.6" y="142.9">D13</text>
<text x="213.6" y="139.3">D12</text>
<text x="244.9" y="142.9">D15</text>
<text x="246.2" y="139.3">D2</text>
<text x="213.6" y="149.9">VIN</text>
<text x="213.6" y="146.4">GND2</text>
<text x="244.4" y="146.4">GND</text>
<text x="245.1" y="149.9">3V3</text>
</g>
<g font-size="1.8" fill="#000080">
<text x="79.7" y="94.8">STEP10.1C</text>
<text x="84" y="96.6">0.1uF</text>
<text x="70.9" y="176">STEP20.1C</text>
<text x="75.2" y="177.7">0.1uF</text>
<text x="92" y="265.9">STEP30.1C</text>
<text x="94.6" y="267.7">0.1uF</text>
</g>
<g font-size="1.8">
<text x="91.4" y="94.8">GND</text>
<text x="82.6" y="176">GND</text>
<text x="103.8" y="265.9">GND</text>
</g>
<text font-size="1.4" fill="#840000" x="244.8" y="23.6">LM2596 Adjustable</text>
</svg>
